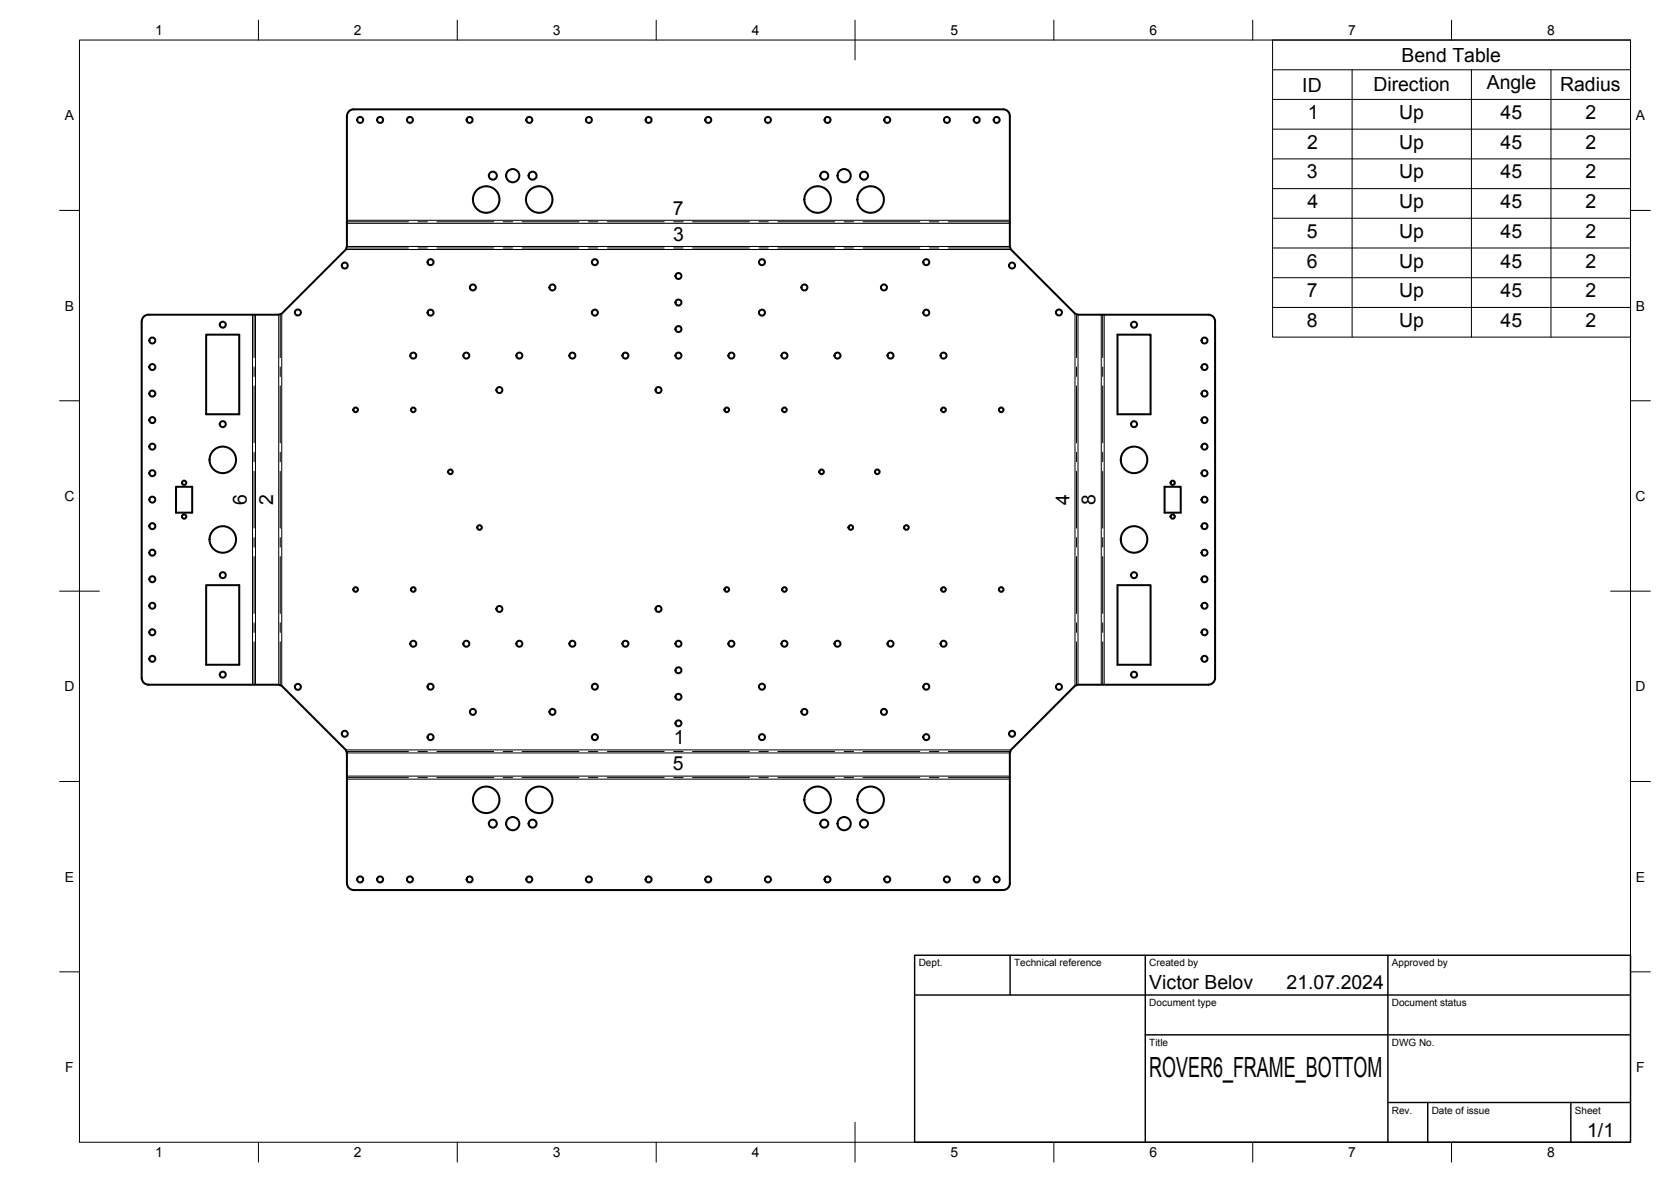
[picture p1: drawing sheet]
<svg xmlns="http://www.w3.org/2000/svg" width="420mm" height="297mm" viewBox="0 0 420 297" stroke-linecap="round" stroke-linejoin="round" font-family="sans-serif">
<!-- layer: Visible -->
<g fill="none" stroke="#000" stroke-width=".51">
<path d="M87.7 28l1.2-.5h163.4a1.66 1.66 0 0 1 1.6 1.7v32.7l.3 .8 16.1 16.1 .8 .3h32.8a1.66 1.66 0 0 1 1.6 1.6v89.7a1.7 1.7 0 0 1-1.7 1.7h-32.7l-.8 .2-16.1 16.2-.3 .7v32.8a1.7 1.7 0 0 1-1.7 1.7h-163.3a1.7 1.7 0 0 1-1.7-1.7v-32.8l-.2-.7-16.2-16.2-.7-.2-32.8-.1a1.7 1.7 0 0 1-1.7-1.6v-89.7a1.66 1.66 0 0 1 1.7-1.6h32.8l.7-.3 16.2-16.1 .2-.8v-32.8zM51.8 84.1h8.4v20h-8.4zM281 84.1h8.3v20h-8.3zM44.3 122.3h4v6.5h-4zM292.8 122.3h4.1v6.5h-4.1zM51.8 147.1h8.4v20h-8.4zM281 147.1h8.3v20h-8.3z"/>
<circle cx="90.6" cy="30.1" r=".75"/>
<circle cx="95.6" cy="30.1" r=".75"/>
<circle cx="103.1" cy="30.1" r=".75"/>
<circle cx="118.1" cy="30.1" r=".75"/>
<circle cx="133.1" cy="30.1" r=".75"/>
<circle cx="148.1" cy="30.1" r=".75"/>
<circle cx="163.1" cy="30.1" r=".75"/>
<circle cx="178.1" cy="30.1" r=".75"/>
<circle cx="193.1" cy="30.1" r=".75"/>
<circle cx="208.1" cy="30.1" r=".75"/>
<circle cx="223.1" cy="30.1" r=".75"/>
<circle cx="238.1" cy="30.1" r=".75"/>
<circle cx="245.6" cy="30.1" r=".75"/>
<circle cx="250.6" cy="30.1" r=".75"/>
<circle cx="122.2" cy="50.1" r="3.3"/>
<circle cx="123.9" cy="44.2" r="1.01"/>
<circle cx="128.9" cy="44.2" r="1.66"/>
<circle cx="133.9" cy="44.2" r="1.01"/>
<circle cx="135.6" cy="50.1" r="3.3"/>
<circle cx="205.6" cy="50.1" r="3.3"/>
<circle cx="207.3" cy="44.2" r="1.01"/>
<circle cx="212.2" cy="44.2" r="1.66"/>
<circle cx="217.2" cy="44.2" r="1.01"/>
<circle cx="218.9" cy="50.1" r="3.3"/>
<circle cx="74.9" cy="78.5" r=".75"/>
<circle cx="86.7" cy="66.7" r=".75"/>
<circle cx="108.3" cy="78.6" r=".75"/>
<circle cx="108.3" cy="65.9" r=".75"/>
<circle cx="118.9" cy="72.2" r=".75"/>
<circle cx="138.9" cy="72.2" r=".75"/>
<circle cx="149.6" cy="78.6" r=".75"/>
<circle cx="149.6" cy="65.9" r=".75"/>
<circle cx="170.6" cy="76" r=".75"/>
<circle cx="170.6" cy="69.4" r=".75"/>
<circle cx="191.6" cy="65.9" r=".75"/>
<circle cx="191.6" cy="78.6" r=".75"/>
<circle cx="202.3" cy="72.2" r=".75"/>
<circle cx="222.3" cy="72.2" r=".75"/>
<circle cx="232.9" cy="65.9" r=".75"/>
<circle cx="232.9" cy="78.6" r=".75"/>
<circle cx="254.5" cy="66.7" r=".75"/>
<circle cx="266.3" cy="78.5" r=".75"/>
<circle cx="38.3" cy="98.9" r=".75"/>
<circle cx="38.3" cy="92.2" r=".75"/>
<circle cx="38.3" cy="85.6" r=".75"/>
<circle cx="56" cy="81.6" r=".75"/>
<circle cx="103.9" cy="89.4" r=".75"/>
<circle cx="117.3" cy="89.4" r=".75"/>
<circle cx="125.6" cy="98" r=".75"/>
<circle cx="130.6" cy="89.4" r=".75"/>
<circle cx="143.9" cy="89.4" r=".75"/>
<circle cx="157.3" cy="89.4" r=".75"/>
<circle cx="165.6" cy="98" r=".75"/>
<circle cx="170.6" cy="82.7" r=".75"/>
<circle cx="170.6" cy="89.4" r=".75"/>
<circle cx="183.9" cy="89.4" r=".75"/>
<circle cx="197.2" cy="89.4" r=".75"/>
<circle cx="210.6" cy="89.4" r=".75"/>
<circle cx="223.9" cy="89.4" r=".75"/>
<circle cx="237.2" cy="89.4" r=".75"/>
<circle cx="285.1" cy="81.6" r=".75"/>
<circle cx="302.9" cy="98.9" r=".75"/>
<circle cx="302.9" cy="92.2" r=".75"/>
<circle cx="302.9" cy="85.6" r=".75"/>
<circle cx="38.3" cy="118.9" r=".75"/>
<circle cx="38.3" cy="105.6" r=".75"/>
<circle cx="38.3" cy="112.2" r=".75"/>
<circle cx="56" cy="106.6" r=".75"/>
<circle cx="56" cy="115.6" r="3.3"/>
<circle cx="89.4" cy="103" r=".58"/>
<circle cx="103.9" cy="103" r=".58"/>
<circle cx="113.3" cy="118.6" r=".58"/>
<circle cx="182.7" cy="103" r=".58"/>
<circle cx="197.2" cy="103" r=".58"/>
<circle cx="206.6" cy="118.6" r=".58"/>
<circle cx="220.6" cy="118.6" r=".58"/>
<circle cx="237.2" cy="103" r=".58"/>
<circle cx="251.7" cy="103" r=".58"/>
<circle cx="285.1" cy="106.6" r=".75"/>
<circle cx="285.1" cy="115.6" r="3.3"/>
<circle cx="302.9" cy="112.2" r=".75"/>
<circle cx="302.9" cy="118.9" r=".75"/>
<circle cx="302.9" cy="105.6" r=".75"/>
<circle cx="38.3" cy="132.2" r=".75"/>
<circle cx="38.3" cy="138.9" r=".75"/>
<circle cx="38.3" cy="125.6" r=".75"/>
<circle cx="46.3" cy="121.3" r=".54"/>
<circle cx="46.3" cy="129.8" r=".54"/>
<circle cx="56" cy="135.6" r="3.3"/>
<circle cx="120.6" cy="132.6" r=".58"/>
<circle cx="213.9" cy="132.6" r=".58"/>
<circle cx="227.9" cy="132.6" r=".58"/>
<circle cx="285.1" cy="135.6" r="3.3"/>
<circle cx="294.9" cy="121.3" r=".54"/>
<circle cx="294.9" cy="129.8" r=".54"/>
<circle cx="302.9" cy="132.2" r=".75"/>
<circle cx="302.9" cy="138.9" r=".75"/>
<circle cx="302.9" cy="125.6" r=".75"/>
<circle cx="38.3" cy="152.2" r=".75"/>
<circle cx="38.3" cy="158.9" r=".75"/>
<circle cx="38.3" cy="145.6" r=".75"/>
<circle cx="56" cy="144.5" r=".75"/>
<circle cx="89.4" cy="148.1" r=".58"/>
<circle cx="103.9" cy="148.1" r=".58"/>
<circle cx="125.6" cy="153" r=".75"/>
<circle cx="165.6" cy="153" r=".75"/>
<circle cx="182.7" cy="148.1" r=".58"/>
<circle cx="197.2" cy="148.1" r=".58"/>
<circle cx="237.2" cy="148.1" r=".58"/>
<circle cx="251.7" cy="148.1" r=".58"/>
<circle cx="285.1" cy="144.5" r=".75"/>
<circle cx="302.9" cy="152.2" r=".75"/>
<circle cx="302.9" cy="158.9" r=".75"/>
<circle cx="302.9" cy="145.6" r=".75"/>
<circle cx="38.3" cy="165.6" r=".75"/>
<circle cx="56" cy="169.5" r=".75"/>
<circle cx="74.9" cy="172.6" r=".75"/>
<circle cx="103.9" cy="161.8" r=".75"/>
<circle cx="108.3" cy="172.6" r=".75"/>
<circle cx="117.3" cy="161.8" r=".75"/>
<circle cx="118.9" cy="178.9" r=".75"/>
<circle cx="130.6" cy="161.8" r=".75"/>
<circle cx="138.9" cy="178.9" r=".75"/>
<circle cx="143.9" cy="161.8" r=".75"/>
<circle cx="149.6" cy="172.6" r=".75"/>
<circle cx="157.3" cy="161.8" r=".75"/>
<circle cx="170.6" cy="168.4" r=".75"/>
<circle cx="170.6" cy="175.1" r=".75"/>
<circle cx="170.6" cy="161.8" r=".75"/>
<circle cx="183.9" cy="161.8" r=".75"/>
<circle cx="191.6" cy="172.6" r=".75"/>
<circle cx="197.2" cy="161.8" r=".75"/>
<circle cx="202.3" cy="178.9" r=".75"/>
<circle cx="210.6" cy="161.8" r=".75"/>
<circle cx="222.3" cy="178.9" r=".75"/>
<circle cx="223.9" cy="161.8" r=".75"/>
<circle cx="232.9" cy="172.6" r=".75"/>
<circle cx="237.2" cy="161.8" r=".75"/>
<circle cx="266.3" cy="172.6" r=".75"/>
<circle cx="285.1" cy="169.5" r=".75"/>
<circle cx="302.9" cy="165.6" r=".75"/>
<circle cx="86.7" cy="184.4" r=".75"/>
<circle cx="108.3" cy="185.2" r=".75"/>
<circle cx="149.6" cy="185.2" r=".75"/>
<circle cx="170.6" cy="181.8" r=".75"/>
<circle cx="191.6" cy="185.2" r=".75"/>
<circle cx="232.9" cy="185.2" r=".75"/>
<circle cx="254.5" cy="184.4" r=".75"/>
<circle cx="122.2" cy="201" r="3.3"/>
<circle cx="123.9" cy="207" r="1.01"/>
<circle cx="128.9" cy="207" r="1.66"/>
<circle cx="133.9" cy="207" r="1.01"/>
<circle cx="135.6" cy="201" r="3.3"/>
<circle cx="205.6" cy="201" r="3.3"/>
<circle cx="207.3" cy="207" r="1.01"/>
<circle cx="212.2" cy="207" r="1.66"/>
<circle cx="217.2" cy="207" r="1.01"/>
<circle cx="218.9" cy="201" r="3.3"/>
<circle cx="90.6" cy="221" r=".75"/>
<circle cx="95.6" cy="221" r=".75"/>
<circle cx="103.1" cy="221" r=".75"/>
<circle cx="118.1" cy="221" r=".75"/>
<circle cx="133.1" cy="221" r=".75"/>
<circle cx="148.1" cy="221" r=".75"/>
<circle cx="163.1" cy="221" r=".75"/>
<circle cx="178.1" cy="221" r=".75"/>
<circle cx="193.1" cy="221" r=".75"/>
<circle cx="208.1" cy="221" r=".75"/>
<circle cx="223.1" cy="221" r=".75"/>
<circle cx="238.1" cy="221" r=".75"/>
<circle cx="245.6" cy="221" r=".75"/>
<circle cx="250.6" cy="221" r=".75"/>
</g>
<!-- layer: Bend Center -->
<g fill="none" stroke="#000" stroke-width=".25">
<path d="M87.2 55.7h15.5M105.1 55.7h2.4M109.9 55.7h14.2M126.5 55.7h2.4M131.3 55.7h14.3M148 55.7h2.3M152.7 55.7h14.3M169.4 55.7h2.4M174.1 55.7h14.3M190.8 55.7h2.4M195.6 55.7h14.3M212.2 55.7h2.4"/>
<path d="M217 55.7h14.3M233.7 55.7h2.4M238.4 55.7h15.5M63.9 79.1v10.8M70.5 79v10.9M87.1 62.3h15.6M105.1 62.3h2.4M109.9 62.3h14.2M126.5 62.3h2.4M131.3 62.3h14.3M148 62.3h2.3M152.7 62.3h14.3"/>
<path d="M169.4 62.3h2.4M174.1 62.3h14.3M190.8 62.3h2.4M195.6 62.3h14.3M212.2 62.3h2.4M217 62.3h14.3M233.7 62.3h2.4M238.4 62.3h15.6M270.7 79v10.9M277.3 79.1v10.8M63.9 92.2v2.4M63.9 97v14.3"/>
<path d="M70.5 92.2v2.4M70.5 97v14.3M270.7 92.2v2.4M270.7 97v14.3M277.3 92.2v2.4M277.3 97v14.3M63.9 113.7v2.3M63.9 118.4v14.3M70.5 113.7v2.3M70.5 118.4v14.3M270.7 113.7v2.3M270.7 118.4v14.3"/>
<path d="M277.3 113.7v2.3M277.3 118.4v14.3M63.9 135.1v2.4M63.9 139.9v14.3M70.5 135.1v2.4M70.5 139.9v14.3M270.7 135.1v2.4M270.7 139.9v14.3M277.3 135.1v2.4M277.3 139.9v14.3M63.9 156.5v2.4M70.5 156.5v2.4"/>
<path d="M270.7 156.5v2.4M277.3 156.5v2.4M63.9 161.3v10.8M70.5 161.3v10.9M270.7 161.3v10.9M277.3 161.3v10.8M87.1 188.8h15.6M87.2 195.4h15.5M105.1 188.8h2.4M105.1 195.4h2.4M109.9 188.8h14.2M109.9 195.4h14.2"/>
<path d="M126.5 188.8h2.4M126.5 195.4h2.4M131.3 188.8h14.3M131.3 195.4h14.3M148 188.8h2.3M148 195.4h2.3M152.7 188.8h14.3M152.7 195.4h14.3M169.4 188.8h2.4M169.4 195.4h2.4M174.1 188.8h14.3M174.1 195.4h14.3"/>
<path d="M190.8 188.8h2.4M190.8 195.4h2.4M195.6 188.8h14.3M195.6 195.4h14.3M212.2 188.8h2.4M212.2 195.4h2.4M217 188.8h14.3M217 195.4h14.3M233.7 188.8h2.4M233.7 195.4h2.4M238.4 188.8h15.6M238.4 195.4h15.5"/>
</g>
<!-- layer: Visible Narrow -->
<g fill="none" stroke="#000" stroke-width=".25">
<path d="M87.2 55.4h166.7M87.2 56.1h166.7M63.5 79.1v93M64.2 79.1v93M70.1 79.1v93M70.8 78.8v93.5M87 62.7h167.2M87.2 61.9h166.7M270.3 78.8v93.5M271.1 79.1v93M276.9 79.1v93M277.6 79.1v93"/>
<path d="M87 188.5h167.2M87.2 195.8h166.7M87.2 195h166.7M87.2 189.2h166.7"/>
</g>
<!-- layer: BORDER -->
<g fill="none" stroke="#000" stroke-width=".25">
<path d="M20 10.1h390v276.9h-390zM65 5.1v5M115 5.1v5M165 5.1v5M215 5.1v10M265 5.1v5M315 5.1v5M365 5.1v5M15 52.9h5M410 52.9h5M15 100.7h5M410 100.7h5"/>
<path d="M15 148.6h10M405 148.6h10M15 196.4h5M410 196.4h5M15 244.2h5M410 244.2h5M65 287v5M115 287v5M165 287v5M215 282.1v9.9M265 287v5M315 287v5"/>
<path d="M365 287v5"/>
</g>
<!-- layer: TITLEBLOCK -->
<path d="M230 240.1h180v46.9h-180zM230 250h180M254 240.1v9.9M288 240.1v46.9M349 240.1v46.9M288 260.1h122M349 277.1h61M359 277.1v9.9M395 277.1v9.9" fill="none" stroke="#000" stroke-width=".36"/>
<!-- layer: Bend Tables -->
<g fill="none" stroke="#000" stroke-width=".25">
<path d="M320 10.1h90v74.6h-90zM320 17.5h90M340 17.5v67.2M370 17.5v67.2M390 17.5v67.2M320 25h90M320 32.5h90M320 39.9h90M320 47.4h90M320 54.8h90M320 62.3h90M320 69.8h90"/>
<path d="M320 77.3h90"/>
</g>
<text font-size="7" x="289" y="270.6">ROVER6_FRAME_BOTTOM</text>
<g font-size="4.9">
<text x="352.4" y="15.5">Bend Table</text>
<text x="327.4" y="23">ID</text>
<text x="345.3" y="23">Direction</text>
<text x="373.8" y="22.5">Angle</text>
<text x="392.3" y="23">Radius</text>
<text x="328.8" y="29.9">1</text>
<text x="351.8" y="29.9">Up</text>
<text x="377.3" y="29.9">45</text>
<text x="398.7" y="29.9">2</text>
<text x="328.7" y="37.4">2</text>
<text x="351.8" y="37.4">Up</text>
<text x="377.3" y="37.4">45</text>
<text x="398.7" y="37.4">2</text>
<text x="328.6" y="44.8">3</text>
<text x="351.8" y="44.8">Up</text>
<text x="377.3" y="44.8">45</text>
<text x="398.7" y="44.8">2</text>
<text x="169.2" y="54">7</text>
<text x="328.7" y="52.3">4</text>
<text x="351.8" y="52.3">Up</text>
<text x="377.3" y="52.3">45</text>
<text x="398.7" y="52.3">2</text>
<text x="328.6" y="59.8">5</text>
<text x="351.8" y="59.8">Up</text>
<text x="377.3" y="59.8">45</text>
<text x="398.7" y="59.8">2</text>
<text x="169.2" y="60.5">3</text>
<text x="328.6" y="67.2">6</text>
<text x="351.8" y="67.2">Up</text>
<text x="377.3" y="67.2">45</text>
<text x="398.7" y="67.2">2</text>
<text x="328.6" y="74.7">7</text>
<text x="351.8" y="74.7">Up</text>
<text x="377.3" y="74.7">45</text>
<text x="398.7" y="74.7">2</text>
<text x="328.6" y="82.2">8</text>
<text x="351.8" y="82.2">Up</text>
<text x="377.3" y="82.2">45</text>
<text x="398.7" y="82.2">2</text>
<text x="62.1" y="126.9" transform="rotate(-90 62.1 126.9)">6</text>
<text x="68.7" y="126.9" transform="rotate(-90 68.7 126.9)">2</text>
<text x="268.9" y="126.9" transform="rotate(-90 268.9 126.9)">4</text>
<text x="275.4" y="126.9" transform="rotate(-90 275.4 126.9)">8</text>
<text x="169.4" y="187.1">1</text>
<text x="169.2" y="193.6">5</text>
<text x="289" y="248.5">Victor Belov</text>
<text x="323.5" y="248.5">21.07.2024</text>
<text x="399.1" y="285.7">1/1</text>
</g>
<g font-size="3.5">
<text x="39" y="8.8">1</text>
<text x="89" y="8.8">2</text>
<text x="139" y="8.8">3</text>
<text x="189" y="8.8">4</text>
<text x="239" y="8.8">5</text>
<text x="289" y="8.8">6</text>
<text x="339" y="8.8">7</text>
<text x="389" y="8.8">8</text>
<text x="16.3" y="30.2">A</text>
<text x="411.3" y="30.2">A</text>
<text x="16.3" y="78">B</text>
<text x="411.3" y="78">B</text>
<text x="16.2" y="125.9">C</text>
<text x="411.2" y="125.9">C</text>
<text x="16.2" y="173.7">D</text>
<text x="411.2" y="173.7">D</text>
<text x="16.3" y="221.6">E</text>
<text x="411.3" y="221.6">E</text>
<text x="16.4" y="269.4">F</text>
<text x="411.4" y="269.4">F</text>
<text x="39" y="290.8">1</text>
<text x="89" y="290.8">2</text>
<text x="139" y="290.8">3</text>
<text x="189" y="290.8">4</text>
<text x="239" y="290.8">5</text>
<text x="289" y="290.8">6</text>
<text x="339" y="290.8">7</text>
<text x="389" y="290.8">8</text>
</g>
<g font-size="2.5">
<text x="231" y="242.9">Dept.</text>
<text x="255" y="242.9">Technical reference</text>
<text x="289" y="242.9">Created by</text>
<text x="350" y="242.9">Approved by</text>
<text x="289" y="252.8">Document type</text>
<text x="350" y="252.8">Document status</text>
<text x="289" y="262.9">Title</text>
<text x="350" y="262.9">DWG No.</text>
<text x="350" y="279.9">Rev.</text>
<text x="360" y="279.9">Date of issue</text>
<text x="396" y="279.9">Sheet</text>
</g>
</svg>
